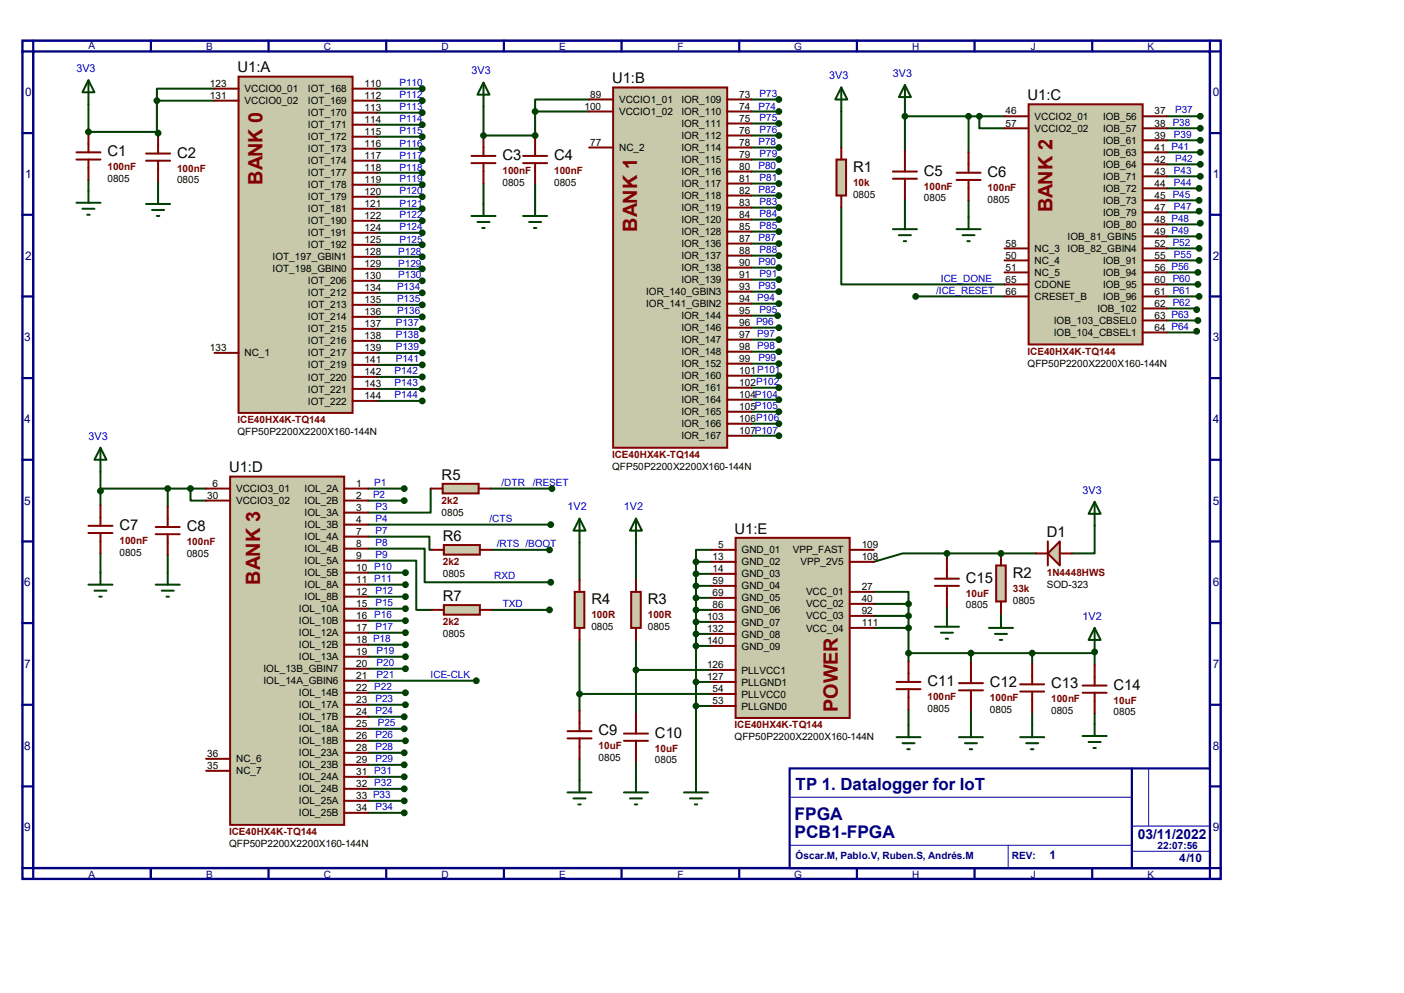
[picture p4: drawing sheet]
<svg xmlns="http://www.w3.org/2000/svg" width="297mm" height="210mm" viewBox="0 0 297 210" stroke-linecap="round" stroke-linejoin="round" font-family="sans-serif">
<path d="M4.7 8.6h253.5v177.3h-253.5zM7 10.9h248.9v172.7h-248.9z" fill="none" stroke="#000080" stroke-width=".51"/>
<path d="M7 8.6v2.3h-2.3M31.9 8.6v2.3" fill="none" stroke="#000080" stroke-width=".47"/>
<path d="M167 162.5h88.9v21.1h-88.9z" fill="#fff" stroke="#000080" stroke-width=".47"/>
<g fill="none" stroke="#000080" stroke-width=".47">
<path d="M56.8 8.6v2.3M81.7 8.6v2.3M106.6 8.6v2.3M131.5 8.6v2.3M156.4 8.6v2.3M181.3 8.6v2.3M206.2 8.6v2.3M231.1 8.6v2.3M255.9 8.6v2.3h2.3M4.7 28.2h2.3M255.9 28.2h2.3M4.7 45.4h2.3"/>
<path d="M255.9 45.4h2.3M4.7 62.7h2.3M4.7 80h2.3M255.9 62.7h2.3M255.9 80h2.3M4.7 97.2h2.3M255.9 97.2h2.3M4.7 114.5h2.3M255.9 114.5h2.3M4.7 131.8h2.3M255.9 131.8h2.3M4.7 149.1h2.3"/>
<path d="M255.9 149.1h2.3M4.7 166.3h2.3M239.4 162.5v21.1M255.9 166.3h2.3M4.7 183.6h2.3v2.3M31.9 183.6v2.3M56.8 183.6v2.3M81.7 183.6v2.3M106.6 183.6v2.3M131.5 183.6v2.3M156.4 183.6v2.3M181.3 183.6v2.3"/>
<path d="M206.2 183.6v2.3M231.1 183.6v2.3M258.2 183.6h-2.3v2.3"/>
</g>
<path d="M167 178.8h72.4M167.3 168.6h71.9M213.3 178.8v4.8M239.4 174.7h16.3M243 162.5v12.2M239.4 180h16.5" fill="none" stroke="#0000c0" stroke-width=".21"/>
<path d="M18.7 22.1v5.8M18.7 38.1v2.2M33.4 38.3v2.3M178 43.9v16.3h34.5M77.9 118.6h10.2v10.4h3.3M77.9 113.5h12.9v2.8h.6M91.1 103.3v5.1h-13.2" fill="none" stroke="#004000" stroke-width=".42"/>
<circle cx="18.7" cy="27.9" r=".21" fill="#004000"/>
<path d="M18.7 27.9h14.7v.3" fill="none" stroke="#004000" stroke-width=".42"/>
<circle cx="33.4" cy="28.2" r=".21" fill="#004000"/>
<path d="M45.4 18.8h-12.2v2.5M33.2 21.3v6.9h.2M33.2 21.3h12.2M102.3 22.6v6.1M102.3 38.8v4.3M113.2 38.8v4.3" fill="none" stroke="#004000" stroke-width=".42"/>
<circle cx="102.3" cy="28.7" r=".21" fill="#004000"/>
<path d="M102.3 28.7h10.9" fill="none" stroke="#004000" stroke-width=".42"/>
<circle cx="113.2" cy="28.7" r=".21" fill="#004000"/>
<g fill="none" stroke="#004000" stroke-width=".42">
<path d="M113.2 23.6v5.1M113.2 23.6h11.4M124.6 21h-11.4v2.6M178 23.6v7.6M191.4 23.1v8.9M191.4 24.6h21.1M204.9 24.6v7.6M207.2 24.6v2.5h5.3M191.4 42.1v3.8M204.9 42.4v3.5M21.3 99.8v7.1M21.3 117.1v4"/>
<path d="M35.5 103.3h-14.2v.5M35.5 103.3v3.8M35.5 117.3v3.8M35.5 103.3h8.1M40.3 103.3v2.6h3.3M122.6 114.8v7.8M134.5 114.8v7.8M147.2 118.8h3.3M147.2 118.8v46.3M150.5 116.3h-3.3v2.5M122.6 135.3v15M134.5 135.3v15.5"/>
<path d="M147.2 121.4h3.3M147.2 123.9h3.3M147.2 126.4h3.3M147.2 129h3.3M147.2 131.5h3.3M147.2 134.1h3.3M147.2 136.6h3.3M231.6 137.9v2.8M122.6 146.8h27.9M134.5 141.7h16M147.2 144.2h3.3M147.2 149.3h3.3"/>
<path d="M122.6 160.5v4.6M134.5 161v4.1"/>
</g>
<circle cx="231.6" cy="137.9" r=".21" fill="#004000"/>
<g fill="none" stroke="#004000" stroke-width=".42">
<path d="M200.3 117.1h-9.4l-6.1 1.7M200.3 117.1v1M200.3 117.1h11.5M184.8 125.2h7.4v2.5M184.8 127.7h7.4M184.8 130.3h7.4M184.8 132.8h7.4M192.2 138.1h26.2M192.2 127.7v12.2M200.3 128.2v1.8M205.4 138.1v2.1M211.8 129.8v.5"/>
<path d="M218.4 138.1v2.3M231.6 137.9l-.3 .2h-12.9M192.2 150.1v3.3M205.4 150.3v3.1M218.4 150.6v2.8M231.6 150.8v2.3"/>
</g>
<circle cx="211.8" cy="117.1" r=".21" fill="#004000"/>
<g fill="none" stroke="#004000" stroke-width=".42">
<path d="M79.7 18.8h9.6M79.7 21.3h9.6M79.7 23.8h9.6M79.7 26.4h9.6M79.7 28.9h9.6M79.7 31.5h9.6M79.7 34h9.6M79.7 36.5h9.6M79.7 39.1h9.6M158.9 21h5.9M158.9 23.6h5.9M158.9 26.1h5.9"/>
<path d="M158.9 28.7h5.9M158.9 31.2h5.9M158.9 33.7h5.9M158.9 36.3h5.9M158.9 38.8h5.9M246.8 24.6h7.1M246.8 27.1h7.1M246.8 29.7h7.1M246.8 32.2h7.1M246.8 34.8h7.1M246.8 37.3h7.1M246.8 39.8h6.9"/>
<path d="M79.7 41.6h9.6M79.7 44.2h9.6M79.7 46.7h9.6M79.7 49.2h9.6M79.7 51.8h9.6M79.7 54.3h9.6M79.7 56.9h9.6M79.7 59.4h9.6M158.9 41.4h5.9M158.9 43.9h5.9M158.9 46.4h5.9M158.9 49h5.9"/>
<path d="M158.9 51.5h5.9M158.9 54.1h5.9M158.9 56.6h5.9M158.9 59.1h5.9M246.8 42.4h6.9M246.8 50h6.9M246.8 52.5h6.9M246.8 55.1h6.9M246.8 57.6h6.6M253.7 44.7v.2h-6.9M253.9 47.2h-.2v.3h-6.9M79.7 61.9h9.6"/>
<path d="M79.7 64.5h9.6M79.7 67h9.6M79.7 69.6h9.6M79.7 72.1h9.6M79.7 74.6h9.6M79.7 77.2h9.6M79.7 79.7h9.6M158.9 61.7h5.9M158.9 64.2h5.9M158.9 66.8h5.6M158.9 69.3h5.9M158.9 71.8h5.9"/>
<path d="M158.9 74.4h5.9M158.9 76.9h5.9M158.9 79.5h5.9M193.7 62.7h18.8M246.8 65.2h6.4v.3M246.8 62.7h6.9M246.8 60.2h6.6M246.8 67.8h6.6M253.2 70.1h.2v.2h-6.6M79.7 82.3h9.6M79.7 84.8h9.6M158.9 82h5.9"/>
<path d="M158.9 84.5h5.9M158.9 87.1h5.9M158.9 89.6h5.9M158.9 92.2h5.9M77.9 116h11.9v7.1h26.7M77.9 103.3h7.6M77.9 105.9h7.6M77.9 111h38.6M103.8 103.3h13M104.1 116.3h12.1M211.8 117.1h7.3M231.6 111.2v5.9h-4.9"/>
<path d="M77.9 121.1h7.9M77.9 123.7h7.9M77.9 126.2h7.9M77.9 128.7h7.9M77.9 131.3h7.9M77.9 133.8h7.9M77.9 136.4h7.9M77.9 138.9h7.9M104.1 129h12.1M77.9 141.4h7.9M77.9 146.5h7.9M77.9 149.1h7.9"/>
<path d="M77.9 151.6h7.6M77.9 154.1h7.6M77.9 156.7h7.9M77.9 159.2h7.6M77.9 144h22.9M77.9 161.8h7.6M77.9 164.3h7.6M77.9 166.8h7.6M77.9 169.4h7.6M77.9 171.9h7.6"/>
</g>
<path d="M50.5 16.2h24.1v71.1h-24.1z" fill="#c8c8aa" stroke="#800000" stroke-width=".42"/>
<g fill="none" stroke="#800000" stroke-width=".42">
<path d="M45.4 18.8h5.1M74.6 18.8h5.1M45.4 21.3h5.1M74.6 21.3h5.1M74.6 39.1h5.1M74.6 36.5h5.1M74.6 34h5.1M74.6 31.5h5.1M74.6 28.9h5.1M74.6 26.4h5.1M74.6 23.8h5.1M74.6 56.9h5.1"/>
<path d="M74.6 54.3h5.1M74.6 51.8h5.1M74.6 49.2h5.1M74.6 46.7h5.1M74.6 44.2h5.1M74.6 41.6h5.1M74.6 59.4h5.1M45.4 74.6h5.1M74.6 74.6h5.1M74.6 72.1h5.1M74.6 64.5h5.1M74.6 61.9h5.1"/>
<path d="M74.6 69.6h5.1M74.6 67h5.1M74.6 79.7h5.1M74.6 77.2h5.1M74.6 84.8h5.1M74.6 82.3h5.1"/>
</g>
<path d="M129.7 18.5h24.1v76.2h-24.1z" fill="#c8c8aa" stroke="#800000" stroke-width=".42"/>
<g fill="none" stroke="#800000" stroke-width=".42">
<path d="M124.6 21h5.1M124.6 23.6h5.1M124.6 31.2h5.1M153.8 21h5.1M153.8 23.6h5.1M153.8 31.2h5.1M153.8 26.1h5.1M153.8 28.7h5.1M153.8 33.7h5.1M153.8 36.3h5.1M153.8 38.8h5.1M153.8 41.4h5.1"/>
<path d="M153.8 43.9h5.1M153.8 46.4h5.1M153.8 49h5.1M153.8 51.5h5.1M153.8 54.1h5.1M153.8 56.6h5.1M153.8 59.1h5.1M153.8 61.7h5.1M153.8 64.2h5.1M153.8 66.8h5.1M153.8 69.3h5.1M153.8 71.8h5.1"/>
<path d="M153.8 74.4h5.1M153.8 76.9h5.1M153.8 79.5h5.1M153.8 82h5.1M153.8 84.5h5.1M153.8 87.1h5.1M153.8 89.6h5.1M153.8 92.2h5.1"/>
</g>
<path d="M217.6 22.1h24.1v50.8h-24.1z" fill="#c8c8aa" stroke="#800000" stroke-width=".42"/>
<g fill="none" stroke="#800000" stroke-width=".42">
<path d="M212.5 24.6h5.1M212.5 27.1h5.1M241.7 24.6h5.1M241.7 27.1h5.1M241.7 29.7h5.1M241.7 32.2h5.1M241.7 34.8h5.1M241.7 37.3h5.1M241.7 39.8h5.1M212.5 52.5h5.1M212.5 57.6h5.1M212.5 55.1h5.1"/>
<path d="M241.7 52.5h5.1M241.7 42.4h5.1M241.7 44.9h5.1M241.7 47.5h5.1M241.7 50h5.1M241.7 57.6h5.1M241.7 55.1h5.1M212.5 60.2h5.1M212.5 62.7h5.1M241.7 60.2h5.1M241.7 62.7h5.1M241.7 65.2h5.1"/>
<path d="M241.7 67.8h5.1M241.7 70.3h5.1"/>
</g>
<path d="M48.7 100.8h24.1v73.7h-24.1z" fill="#c8c8aa" stroke="#800000" stroke-width=".42"/>
<g fill="none" stroke="#800000" stroke-width=".42">
<path d="M43.6 103.3h5.1M43.6 105.9h5.1M72.8 103.3h5.1M72.8 105.9h5.1M72.8 111h5.1M72.8 108.4h5.1M72.8 116h5.1M72.8 113.5h5.1M72.8 118.6h5.1M72.8 121.1h5.1M72.8 123.7h5.1M72.8 126.2h5.1"/>
<path d="M72.8 128.7h5.1M72.8 131.3h5.1M72.8 133.8h5.1M72.8 136.4h5.1M72.8 138.9h5.1M72.8 141.4h5.1M72.8 144h5.1M72.8 146.5h5.1M72.8 149.1h5.1M72.8 151.6h5.1M72.8 154.1h5.1M72.8 156.7h5.1"/>
<path d="M72.8 159.2h5.1M43.6 163h5.1M43.6 160.5h5.1M72.8 161.8h5.1M72.8 164.3h5.1M72.8 166.8h5.1M72.8 169.4h5.1M72.8 171.9h5.1"/>
</g>
<path d="M155.6 113.7h24.1v38.1h-24.1z" fill="#c8c8aa" stroke="#800000" stroke-width=".42"/>
<g fill="none" stroke="#800000" stroke-width=".42">
<path d="M16.2 33.7h5.1M16.2 32.2h5.1M18.7 27.9v4.3M18.7 33.7v4.4M30.9 34h5.1M30.9 32.5h5.1M33.4 28.2v4.3M33.4 34v4.3M99.7 34.5h5.1M99.7 33h5.1M102.3 28.7v4.3M102.3 34.5v4.3"/>
<path d="M110.7 34.5h5M110.7 33h5M113.2 28.7v4.3M113.2 34.5v4.3M188.9 37.8h5.1M188.9 36.3h5.1M191.4 32v4.3M191.4 37.8v4.3M202.4 38.1h5M202.4 36.5h5M204.9 32.2v4.3M204.9 38.1v4.3"/>
<path d="M18.7 112.7h5.1M18.7 111.2h5.1M21.3 106.9v4.3M21.3 112.7v4.4M32.9 113h5.1M32.9 111.5h5.1M35.5 107.1v4.4M35.5 113v4.3M150.5 116.3h5.1M150.5 118.8h5.1M179.7 116.3h5.1M179.7 118.8h5.1"/>
<path d="M200.3 118.1v4.3M150.5 121.4h5.1M150.5 123.9h5.1M150.5 129h5.1M150.5 126.4h5.1M150.5 131.5h5.1M150.5 134.1h5.1M150.5 136.6h5.1M179.7 132.8h5.1M179.7 130.3h5.1M179.7 127.7h5.1M179.7 125.2h5.1"/>
<path d="M192.2 139.9v4.3M197.8 123.9h5.1M197.8 122.4h5.1M200.3 123.9v4.3M120.1 156.2h5M120.1 154.6h5M122.6 150.3v4.3M122.6 156.2v4.3M132 156.7h5.1M132 155.2h5.1M134.5 150.8v4.4M134.5 156.7v4.3"/>
<path d="M150.5 146.8h5.1M150.5 149.3h5.1M150.5 141.7h5.1M150.5 144.2h5.1M189.7 144.2h5M189.7 145.8h5M192.2 145.8v4.3M202.9 146h5M202.9 144.5h5M205.4 140.2v4.3M205.4 146v4.3M215.8 146.3h5.1"/>
<path d="M215.8 144.7h5.1M218.4 140.4v4.3M218.4 146.3v4.3M229 146.5h5.1M229 145h5.1M231.6 140.7v4.3M231.6 146.5v4.3"/>
</g>
<path d="M16.2 42.9h5.1M17.4 44.2h2.6M18.5 45.4h.5M18.7 40.3v2.6M30.9 43.1h5.1M32.2 44.4h2.5M33.2 45.7h.5M33.4 40.6v2.5" fill="none" stroke="#004000" stroke-width=".42"/>
<path d="M121.6 125.2h2v7.6h-2z" fill="#c8c8aa" stroke="#800000" stroke-width=".42"/>
<path d="M122.6 122.6v2.6M122.6 132.8v2.5" fill="none" stroke="#800000" stroke-width=".42"/>
<path d="M93.9 128h7.6v2h-7.6z" fill="#c8c8aa" stroke="#800000" stroke-width=".42"/>
<path d="M91.4 129h2.5M101.5 129h2.6" fill="none" stroke="#800000" stroke-width=".42"/>
<path d="M210.7 119.6h2.1v7.6h-2.1z" fill="#c8c8aa" stroke="#800000" stroke-width=".42"/>
<path d="M211.8 117.1v2.5M211.8 127.2v2.6" fill="none" stroke="#800000" stroke-width=".42"/>
<path d="M133.5 125.2h2.1v7.6h-2.1z" fill="#c8c8aa" stroke="#800000" stroke-width=".42"/>
<path d="M134.5 122.6v2.6M134.5 132.8v2.5" fill="none" stroke="#800000" stroke-width=".42"/>
<path d="M93.6 102.3h7.7v2.1h-7.7z" fill="#c8c8aa" stroke="#800000" stroke-width=".42"/>
<path d="M91.1 103.3h2.5M101.3 103.3h2.5" fill="none" stroke="#800000" stroke-width=".42"/>
<path d="M93.9 115.3h7.6v2h-7.6z" fill="#c8c8aa" stroke="#800000" stroke-width=".42"/>
<path d="M91.4 116.3h2.5M101.5 116.3h2.6" fill="none" stroke="#800000" stroke-width=".42"/>
<path d="M177 33.7h2v7.7h-2z" fill="#c8c8aa" stroke="#800000" stroke-width=".42"/>
<path d="M178 31.2v2.5M178 41.4v2.5" fill="none" stroke="#800000" stroke-width=".42"/>
<g fill="none" stroke="#004000" stroke-width=".42">
<path d="M18.7 17l1.3 2.5h-2.6zM18.7 17v5.1M102.3 17.5l1.2 2.5h-2.5zM102.3 17.5v5.1M178 18.5l1.2 2.5h-2.5zM178 18.5v5.1M191.4 18l1.3 2.5h-2.5zM191.4 18v5.1M99.7 45.7h5.1M101 46.9h2.5M102 48.2h.5M102.3 43.1v2.6"/>
<path d="M110.7 45.7h5M111.9 46.9h2.6M112.9 48.2h.6M113.2 43.1v2.6M188.9 48.5h5.1M190.2 49.7h2.5M191.2 51h.5M191.4 45.9v2.6M202.4 48.5h5M203.6 49.7h2.6M204.6 51h.5M204.9 45.9v2.6"/>
<path d="M21.3 94.7l1.2 2.5h-2.5zM21.3 94.7v5.1M122.6 109.7l1.3 2.5h-2.6zM122.6 109.7v5.1M134.5 109.7l1.3 2.5h-2.5zM134.5 109.7v5.1M18.7 123.7h5.1M20 124.9h2.5M21 126.2h.5M21.3 121.1v2.6M32.9 123.7h5.1M34.2 124.9h2.5"/>
<path d="M35.2 126.2h.5M35.5 121.1v2.6M197.8 132.5h5.1M199.1 133.8h2.5M200.1 135.1h.5M200.3 130v2.5M209.2 132.8h5.1M210.5 134.1h2.5M211.5 135.3h.5M211.8 130.3v2.5M231.6 132.8l1.2 2.5h-2.5zM231.6 132.8v5.1"/>
<path d="M189.7 155.9h5M190.9 157.2h2.6M191.9 158.5h.5M192.2 153.4v2.5M202.9 155.9h5M204.1 157.2h2.6M205.1 158.5h.6M205.4 153.4v2.5M215.8 155.9h5.1M217.1 157.2h2.5M218.1 158.5h.5M218.4 153.4v2.5"/>
<path d="M229 155.7h5.1M230.3 156.9h2.5M231.3 158.2h.5M231.6 153.1v2.6M120.1 167.6h5M121.3 168.9h2.6M122.3 170.1h.6M122.6 165.1v2.5M132 167.6h5.1M133.3 168.9h2.5M134.3 170.1h.5M134.5 165.1v2.5"/>
<path d="M144.7 167.6h5.1M146 168.9h2.5M147 170.1h.5M147.2 165.1v2.5"/>
</g>
<g fill="#004000" stroke="#004000" stroke-width=".42">
<circle cx="18.7" cy="27.9" r=".51"/>
<circle cx="33.4" cy="28.2" r=".51"/>
<circle cx="33.2" cy="21.3" r=".51"/>
<circle cx="102.3" cy="28.7" r=".51"/>
<circle cx="113.2" cy="28.7" r=".51"/>
<circle cx="113.2" cy="23.6" r=".51"/>
<circle cx="204.9" cy="24.6" r=".51"/>
<circle cx="207.2" cy="24.6" r=".51"/>
<circle cx="191.4" cy="24.6" r=".51"/>
<circle cx="21.3" cy="103.8" r=".51"/>
<circle cx="35.5" cy="103.3" r=".51"/>
<circle cx="40.3" cy="103.3" r=".51"/>
<circle cx="134.5" cy="141.7" r=".51"/>
<circle cx="122.6" cy="146.8" r=".51"/>
<circle cx="147.2" cy="118.8" r=".51"/>
<circle cx="147.2" cy="121.4" r=".51"/>
<circle cx="147.2" cy="123.9" r=".51"/>
<circle cx="147.2" cy="126.4" r=".51"/>
<circle cx="147.2" cy="129" r=".51"/>
<circle cx="147.2" cy="131.5" r=".51"/>
<circle cx="147.2" cy="134.1" r=".51"/>
<circle cx="147.2" cy="136.6" r=".51"/>
<circle cx="147.2" cy="144.2" r=".51"/>
<circle cx="147.2" cy="149.3" r=".51"/>
<circle cx="231.6" cy="137.9" r=".51"/>
<circle cx="205.4" cy="138.1" r=".51"/>
<circle cx="218.4" cy="138.1" r=".51"/>
<circle cx="192.2" cy="138.1" r=".51"/>
<circle cx="192.2" cy="127.7" r=".51"/>
<circle cx="192.2" cy="130.3" r=".51"/>
<circle cx="192.2" cy="132.8" r=".51"/>
<circle cx="200.3" cy="117.1" r=".51"/>
</g>
<path d="M224.2 114.5v5.1l-2.5-2.5z" fill="#c8c8aa" stroke="#800000" stroke-width=".42"/>
<path d="M219.1 117.1h2.6M221.7 114.5v5.1M224.2 117.1h2.5" fill="none" stroke="#800000" stroke-width=".42"/>
<g fill="#004000" stroke="#004000" stroke-width=".42">
<circle cx="211.8" cy="117.1" r=".51"/>
<circle cx="89.3" cy="18.8" r=".51"/>
<circle cx="89.3" cy="21.3" r=".51"/>
<circle cx="89.3" cy="23.8" r=".51"/>
<circle cx="89.3" cy="26.4" r=".51"/>
<circle cx="89.3" cy="28.9" r=".51"/>
<circle cx="89.3" cy="31.5" r=".51"/>
<circle cx="89.3" cy="34" r=".51"/>
<circle cx="89.3" cy="36.5" r=".51"/>
<circle cx="89.3" cy="39.1" r=".51"/>
<circle cx="89.3" cy="41.6" r=".51"/>
<circle cx="89.3" cy="44.2" r=".51"/>
<circle cx="89.3" cy="46.7" r=".51"/>
<circle cx="89.3" cy="49.2" r=".51"/>
<circle cx="89.3" cy="51.8" r=".51"/>
<circle cx="89.3" cy="54.3" r=".51"/>
<circle cx="89.3" cy="56.9" r=".51"/>
<circle cx="89.3" cy="59.4" r=".51"/>
<circle cx="89.3" cy="61.9" r=".51"/>
<circle cx="89.3" cy="64.5" r=".51"/>
<circle cx="89.3" cy="67" r=".51"/>
<circle cx="89.3" cy="69.6" r=".51"/>
<circle cx="89.3" cy="72.1" r=".51"/>
<circle cx="89.3" cy="74.6" r=".51"/>
<circle cx="89.3" cy="77.2" r=".51"/>
<circle cx="89.3" cy="79.7" r=".51"/>
<circle cx="89.3" cy="82.3" r=".51"/>
<circle cx="89.3" cy="84.8" r=".51"/>
<circle cx="164.8" cy="21" r=".51"/>
<circle cx="164.8" cy="23.6" r=".51"/>
<circle cx="164.8" cy="26.1" r=".51"/>
<circle cx="164.8" cy="28.7" r=".51"/>
<circle cx="164.8" cy="31.2" r=".51"/>
<circle cx="164.8" cy="33.7" r=".51"/>
<circle cx="164.8" cy="36.3" r=".51"/>
<circle cx="164.8" cy="38.8" r=".51"/>
<circle cx="164.8" cy="41.4" r=".51"/>
<circle cx="164.8" cy="43.9" r=".51"/>
<circle cx="164.8" cy="46.4" r=".51"/>
<circle cx="164.8" cy="49" r=".51"/>
<circle cx="164.8" cy="51.5" r=".51"/>
<circle cx="164.8" cy="54.1" r=".51"/>
<circle cx="164.8" cy="56.6" r=".51"/>
<circle cx="164.8" cy="59.1" r=".51"/>
<circle cx="164.8" cy="61.7" r=".51"/>
<circle cx="164.8" cy="64.2" r=".51"/>
<circle cx="164.5" cy="66.8" r=".51"/>
<circle cx="164.8" cy="69.3" r=".51"/>
<circle cx="164.8" cy="71.8" r=".51"/>
<circle cx="164.8" cy="74.4" r=".51"/>
<circle cx="164.8" cy="76.9" r=".51"/>
<circle cx="164.8" cy="79.5" r=".51"/>
<circle cx="164.8" cy="82" r=".51"/>
<circle cx="164.8" cy="84.5" r=".51"/>
<circle cx="164.8" cy="87.1" r=".51"/>
<circle cx="164.8" cy="89.6" r=".51"/>
<circle cx="164.8" cy="92.2" r=".51"/>
<circle cx="193.7" cy="62.7" r=".51"/>
<circle cx="253.9" cy="24.6" r=".51"/>
<circle cx="253.9" cy="27.1" r=".51"/>
<circle cx="253.9" cy="29.7" r=".51"/>
<circle cx="253.9" cy="32.2" r=".51"/>
<circle cx="253.9" cy="34.8" r=".51"/>
<circle cx="253.9" cy="37.3" r=".51"/>
<circle cx="253.7" cy="39.8" r=".51"/>
<circle cx="253.7" cy="42.4" r=".51"/>
<circle cx="253.7" cy="44.7" r=".51"/>
<circle cx="253.9" cy="47.2" r=".51"/>
<circle cx="253.7" cy="50" r=".51"/>
<circle cx="253.7" cy="52.5" r=".51"/>
<circle cx="253.7" cy="55.1" r=".51"/>
<circle cx="253.4" cy="57.6" r=".51"/>
<circle cx="253.4" cy="60.2" r=".51"/>
<circle cx="253.7" cy="62.7" r=".51"/>
<circle cx="253.2" cy="65.5" r=".51"/>
<circle cx="253.4" cy="67.8" r=".51"/>
<circle cx="253.2" cy="70.1" r=".51"/>
<circle cx="85.5" cy="103.3" r=".51"/>
<circle cx="85.5" cy="105.9" r=".51"/>
<circle cx="85.8" cy="121.1" r=".51"/>
<circle cx="85.8" cy="123.7" r=".51"/>
<circle cx="85.8" cy="126.2" r=".51"/>
<circle cx="85.8" cy="128.7" r=".51"/>
<circle cx="85.8" cy="131.3" r=".51"/>
<circle cx="85.8" cy="133.8" r=".51"/>
<circle cx="85.8" cy="136.4" r=".51"/>
<circle cx="85.8" cy="138.9" r=".51"/>
<circle cx="85.8" cy="141.4" r=".51"/>
<circle cx="85.8" cy="146.5" r=".51"/>
<circle cx="85.8" cy="149.1" r=".51"/>
<circle cx="85.5" cy="151.6" r=".51"/>
<circle cx="85.5" cy="154.1" r=".51"/>
<circle cx="85.8" cy="156.7" r=".51"/>
<circle cx="85.5" cy="159.2" r=".51"/>
<circle cx="85.5" cy="161.8" r=".51"/>
<circle cx="85.5" cy="164.3" r=".51"/>
<circle cx="85.5" cy="166.8" r=".51"/>
<circle cx="85.5" cy="169.4" r=".51"/>
<circle cx="85.5" cy="171.9" r=".51"/>
<circle cx="116.8" cy="103.3" r=".51"/>
<circle cx="116.5" cy="111" r=".51"/>
<circle cx="116.2" cy="116.3" r=".51"/>
<circle cx="116.5" cy="123.1" r=".51"/>
<circle cx="116.2" cy="129" r=".51"/>
<circle cx="100.8" cy="144" r=".51"/>
</g>
<path d="M231.6 106.1l1.2 2.6h-2.5zM231.6 106.1v5.1" fill="none" stroke="#004000" stroke-width=".42"/>
<g font-size="4.2" fill="#800000">
<text x="55.5" y="39.1" transform="rotate(-90 55.5 39.1)">BANK 0</text>
<text x="222.7" y="44.9" transform="rotate(-90 222.7 44.9)">BANK 2</text>
<text x="134.8" y="49" transform="rotate(-90 134.8 49)">BANK 1</text>
<text x="55" y="123.7" transform="rotate(-90 55 123.7)">BANK 3</text>
<text x="177.2" y="150.6" transform="rotate(-90 177.2 150.6)">POWER</text>
</g>
<g font-size="3.7" fill="#000080">
<text x="168.1" y="173.5">FPGA</text>
<text x="168.1" y="177.3">PCB1-FPGA</text>
</g>
<text font-size="3.6" fill="#000080" x="168.3" y="167.1">TP 1. Datalogger for IoT</text>
<g font-size="3.1">
<text x="50.2" y="15.3">U1:A</text>
<text x="129.5" y="17.6">U1:B</text>
<text x="217.4" y="21.2">U1:C</text>
<text x="22.7" y="33.1">C1</text>
<text x="37.5" y="33.3">C2</text>
<text x="106.3" y="33.8">C3</text>
<text x="117.2" y="33.8">C4</text>
<text x="180.5" y="36.4">R1</text>
<text x="195.5" y="37.1">C5</text>
<text x="208.9" y="37.4">C6</text>
<text x="48.5" y="99.9">U1:D</text>
<text x="93.4" y="101.4">R5</text>
<text x="25.3" y="112.1">C7</text>
<text x="39.5" y="112.3">C8</text>
<text x="155.4" y="112.9">U1:E</text>
<text x="221.4" y="113.6">D1</text>
<text x="93.7" y="114.4">R6</text>
<text x="204.3" y="123.2">C15</text>
<text x="214.2" y="122.2">R2</text>
<text x="93.7" y="127.1">R7</text>
<text x="125.1" y="127.8">R4</text>
<text x="137" y="127.8">R3</text>
<text x="196.2" y="145.1">C11</text>
<text x="209.4" y="145.3">C12</text>
<text x="222.4" y="145.6">C13</text>
<text x="235.6" y="145.8">C14</text>
<text x="126.6" y="155.5">C9</text>
<text x="138.6" y="156">C10</text>
</g>
<text font-size="2.9" fill="#000080" x="240.7" y="177.5">03/11/2022</text>
<g font-size="2.5" fill="#000080">
<text x="5.3" y="20.4">0</text>
<text x="256.5" y="20.4">0</text>
<text x="5.3" y="37.7">1</text>
<text x="256.5" y="37.7">1</text>
<text x="5.3" y="54.9">2</text>
<text x="256.5" y="54.9">2</text>
<text x="5.1" y="72.2">3</text>
<text x="256.5" y="72.2">3</text>
<text x="5.1" y="89.5">4</text>
<text x="256.5" y="89.5">4</text>
<text x="5.1" y="106.8">5</text>
<text x="256.5" y="106.8">5</text>
<text x="5.1" y="124">6</text>
<text x="256.5" y="124">6</text>
<text x="5.1" y="141.3">7</text>
<text x="256.5" y="141.3">7</text>
<text x="5.1" y="158.6">8</text>
<text x="256.5" y="158.6">8</text>
<text x="5.1" y="175.9">9</text>
<text x="256.5" y="175.9">9</text>
<text x="222" y="181.7">1</text>
<text x="249.4" y="182.2">4/10</text>
</g>
<g font-size="2.3" fill="#00f">
<text x="16.2" y="15.2">3V3</text>
<text x="99.7" y="15.7">3V3</text>
<text x="175.4" y="16.8">3V3</text>
<text x="188.9" y="16.3">3V3</text>
<text x="18.7" y="93">3V3</text>
<text x="120.1" y="107.9">1V2</text>
<text x="132" y="107.9">1V2</text>
<text x="229" y="104.4">3V3</text>
<text x="229" y="131.1">1V2</text>
</g>
<g font-size="2.1" fill="#000080">
<text x="18.8" y="10.4">A</text>
<text x="43.6" y="10.6">B</text>
<text x="68.5" y="10.6">C</text>
<text x="93.4" y="10.6">D</text>
<text x="118.3" y="10.6">E</text>
<text x="143.3" y="10.6">F</text>
<text x="168" y="10.6">G</text>
<text x="192.9" y="10.6">H</text>
<text x="218.1" y="10.6">J</text>
<text x="242.8" y="10.6">K</text>
<text x="244.9" y="179.6">22:07:56</text>
<text x="18.8" y="185.6">A</text>
<text x="43.6" y="185.6">B</text>
<text x="68.5" y="185.6">C</text>
<text x="93.4" y="185.6">D</text>
<text x="118.3" y="185.6">E</text>
<text x="143.3" y="185.6">F</text>
<text x="168" y="185.6">G</text>
<text x="168.3" y="181.7">Óscar.M, Pablo.V, Ruben.S, Andrés.M</text>
<text x="192.9" y="185.6">H</text>
<text x="214.1" y="181.6">REV:</text>
<text x="218.1" y="185.6">J</text>
<text x="242.8" y="185.6">K</text>
</g>
<g font-size="2.1">
<text x="44.4" y="18.4">123</text>
<text x="44.4" y="20.9">131</text>
<text x="51.7" y="19.5">VCCIO0_01</text>
<text x="51.7" y="22.1">VCCIO0_02</text>
<text x="65.2" y="19.5">IOT_168</text>
<text x="65.2" y="22.1">IOT_169</text>
<text x="77.1" y="18.4">110</text>
<text x="77.1" y="20.9">112</text>
<text x="77.1" y="23.5">113</text>
<text x="123.7" y="23.2">100</text>
<text x="124.8" y="20.7">89</text>
<text x="131" y="21.8">VCCIO1_01</text>
<text x="144.1" y="21.8">IOR_109</text>
<text x="156.4" y="20.7">73</text>
<text x="156.4" y="23.2">74</text>
<text x="65.2" y="29.7">IOT_172</text>
<text x="65.2" y="27.1">IOT_171</text>
<text x="65.2" y="24.6">IOT_170</text>
<text x="77.1" y="28.5">115</text>
<text x="77.1" y="26">114</text>
<text x="131" y="24.3">VCCIO1_02</text>
<text x="144.1" y="24.3">IOR_110</text>
<text x="144.1" y="26.9">IOR_111</text>
<text x="144.1" y="29.4">IOR_112</text>
<text x="156.4" y="25.7">75</text>
<text x="156.4" y="28.3">76</text>
<text x="212.7" y="24.2">46</text>
<text x="212.7" y="26.8">57</text>
<text x="218.9" y="25.4">VCCIO2_01</text>
<text x="218.9" y="27.9">VCCIO2_02</text>
<text x="233.3" y="25.4">IOB_56</text>
<text x="233.3" y="27.9">IOB_57</text>
<text x="244.3" y="24.2">37</text>
<text x="244.3" y="26.8">38 P38</text>
<text x="244.3" y="29.3">39</text>
<text x="65.2" y="34.8">IOT_174</text>
<text x="65.2" y="32.2">IOT_173</text>
<text x="77.1" y="33.6">117</text>
<text x="77.1" y="31.1">116</text>
<text x="124.8" y="30.8">77</text>
<text x="131" y="32">NC_2</text>
<text x="144.1" y="32">IOR_114</text>
<text x="144.1" y="34.5">IOR_115</text>
<text x="156.4" y="30.8">78</text>
<text x="156.4" y="33.4">79</text>
<text x="156.4" y="35.9">80</text>
<text x="233.3" y="30.4">IOB_61</text>
<text x="233.3" y="33">IOB_63</text>
<text x="233.3" y="35.5">IOB_64</text>
<text x="244.3" y="31.8">41 P41</text>
<text x="244.3" y="34.4">42</text>
<text x="22.7" y="38.5">0805</text>
<text x="37.5" y="38.8">0805</text>
<text x="65.2" y="39.8">IOT_178</text>
<text x="65.2" y="37.3">IOT_177</text>
<text x="77.1" y="41.2">120</text>
<text x="77.1" y="38.7">119</text>
<text x="77.1" y="36.2">118</text>
<text x="106.3" y="39.3">0805</text>
<text x="117.2" y="39.3">0805</text>
<text x="144.1" y="37">IOR_116</text>
<text x="144.1" y="39.6">IOR_117</text>
<text x="156.4" y="38.4">81</text>
<text x="156.4" y="41">82</text>
<text x="180.5" y="41.8">0805</text>
<text x="233.3" y="38.1">IOB_71</text>
<text x="233.3" y="40.6">IOB_72</text>
<text x="244.3" y="36.9">43</text>
<text x="244.3" y="39.5">44</text>
<text x="244.3" y="42">45 P45</text>
<text x="65.2" y="47.5">IOT_190</text>
<text x="65.2" y="44.9">IOT_181</text>
<text x="65.2" y="42.4">IOT_179</text>
<text x="77.1" y="46.3">122</text>
<text x="77.1" y="43.8">121</text>
<text x="144.1" y="42.1">IOR_118</text>
<text x="144.1" y="44.7">IOR_119</text>
<text x="144.1" y="47.2">IOR_120</text>
<text x="156.4" y="43.5">83</text>
<text x="156.4" y="46.1">84</text>
<text x="195.5" y="42.6">0805</text>
<text x="208.9" y="42.8">0805</text>
<text x="233.3" y="43.1">IOB_73</text>
<text x="233.3" y="45.7">IOB_79</text>
<text x="244.3" y="44.5">47</text>
<text x="244.3" y="47.1">48 P48</text>
<text x="65.2" y="52.5">IOT_192</text>
<text x="65.2" y="50">IOT_191</text>
<text x="77.1" y="53.9">128</text>
<text x="77.1" y="51.4">125</text>
<text x="77.1" y="48.9">124</text>
<text x="144.1" y="49.7">IOR_128</text>
<text x="144.1" y="52.3">IOR_136</text>
<text x="156.4" y="48.6">85</text>
<text x="156.4" y="51.1">87</text>
<text x="156.4" y="53.7">88</text>
<text x="212.7" y="52.2">58</text>
<text x="218.9" y="53.3">NC_3</text>
<text x="225.8" y="50.8">IOB_81_GBIN5</text>
<text x="225.8" y="53.3">IOB_82_GBIN4</text>
<text x="233.3" y="48.2">IOB_80</text>
<text x="244.3" y="49.6">49 P49</text>
<text x="244.3" y="52.2">52 P52</text>
<text x="57.7" y="57.6">IOT_198_GBIN0</text>
<text x="57.7" y="55.1">IOT_197_GBIN1</text>
<text x="77.1" y="56.5">129</text>
<text x="77.1" y="59">130</text>
<text x="144.1" y="54.8">IOR_137</text>
<text x="144.1" y="57.4">IOR_138</text>
<text x="144.1" y="59.9">IOR_139</text>
<text x="156.4" y="56.2">90</text>
<text x="156.4" y="58.8">91</text>
<text x="212.7" y="59.8">65</text>
<text x="212.7" y="54.7">50</text>
<text x="212.7" y="57.2">51</text>
<text x="218.9" y="55.8">NC_4</text>
<text x="218.9" y="58.4">NC_5</text>
<text x="233.3" y="58.4">IOB_94</text>
<text x="233.3" y="55.8">IOB_91</text>
<text x="244.3" y="57.2">56 P56</text>
<text x="244.3" y="54.7">55</text>
<text x="244.3" y="59.8">60 P60</text>
<text x="65.2" y="65.2">IOT_213</text>
<text x="65.2" y="62.7">IOT_212</text>
<text x="65.2" y="60.2">IOT_206</text>
<text x="77.1" y="64.1">135</text>
<text x="77.1" y="61.6">134</text>
<text x="136.7" y="62.4">IOR_140_GBIN3</text>
<text x="136.7" y="65">IOR_141_GBIN2</text>
<text x="156.4" y="61.3">93</text>
<text x="156.4" y="63.8">94 P94</text>
<text x="212.7" y="62.3">66</text>
<text x="218.9" y="60.9">CDONE</text>
<text x="218.9" y="63.5">CRESET_B</text>
<text x="232.2" y="66">IOB_102</text>
<text x="233.3" y="60.9">IOB_95</text>
<text x="233.3" y="63.5">IOB_96</text>
<text x="244.3" y="62.3">61 P61</text>
<text x="244.3" y="64.9">62 P62</text>
<text x="65.2" y="70.3">IOT_215</text>
<text x="65.2" y="67.8">IOT_214</text>
<text x="77.1" y="71.7">138</text>
<text x="77.1" y="69.2">137</text>
<text x="77.1" y="66.6">136</text>
<text x="144.1" y="67.5">IOR_144</text>
<text x="144.1" y="70.1">IOR_146</text>
<text x="156.4" y="66.4">95</text>
<text x="156.4" y="68.9">96 P96</text>
<text x="156.4" y="71.5">97 P97</text>
<text x="222.9" y="68.5">IOB_103_CBSEL0</text>
<text x="222.9" y="71.1">IOB_104_CBSEL1</text>
<text x="244.3" y="67.4">63 P63</text>
<text x="244.3" y="69.9">64 P64</text>
<text x="44.4" y="74.3">133</text>
<text x="51.7" y="75.4">NC_1</text>
<text x="65.2" y="75.4">IOT_217</text>
<text x="65.2" y="72.9">IOT_216</text>
<text x="65.2" y="77.9">IOT_219</text>
<text x="77.1" y="74.3">139</text>
<text x="77.1" y="76.8">141</text>
<text x="144.1" y="72.6">IOR_147</text>
<text x="144.1" y="75.1">IOR_148</text>
<text x="144.1" y="77.7">IOR_152</text>
<text x="156.4" y="74">98 P98</text>
<text x="156.4" y="76.5">99</text>
<text x="217.4" y="77.6">QFP50P2200X2200X160-144N</text>
<text x="65.2" y="83">IOT_221</text>
<text x="65.2" y="80.5">IOT_220</text>
<text x="77.1" y="81.9">143</text>
<text x="77.1" y="79.3">142</text>
<text x="144.1" y="80.2">IOR_160</text>
<text x="144.1" y="82.8">IOR_161</text>
<text x="156.4" y="79.1">101P101</text>
<text x="156.4" y="81.6">102P102</text>
<text x="65.2" y="85.6">IOT_222</text>
<text x="77.1" y="84.4">144</text>
<text x="144.1" y="85.3">IOR_164</text>
<text x="144.1" y="87.8">IOR_165</text>
<text x="156.4" y="84.2">104P104</text>
<text x="156.4" y="86.7">105P105</text>
<text x="156.4" y="89.2">106P106</text>
<text x="50.2" y="92">QFP50P2200X2200X160-144N</text>
<text x="144.1" y="90.4">IOR_166</text>
<text x="144.1" y="92.9">IOR_167</text>
<text x="156.4" y="91.8">107P107</text>
<text x="129.5" y="99.4">QFP50P2200X2200X160-144N</text>
<text x="43.8" y="105.5">30</text>
<text x="45" y="103">6</text>
<text x="50" y="104.1">VCCIO3_01</text>
<text x="50" y="106.6">VCCIO3_02</text>
<text x="64.4" y="106.6">IOL_2B</text>
<text x="64.4" y="104.1">IOL_2A</text>
<text x="75.4" y="105.5">2</text>
<text x="75.4" y="103">1</text>
<text x="64.4" y="111.7">IOL_3B</text>
<text x="64.4" y="109.2">IOL_3A</text>
<text x="75.4" y="110.6">4</text>
<text x="75.4" y="108">3</text>
<text x="75.4" y="113.1">7</text>
<text x="93.4" y="109.1">0805</text>
<text x="25.3" y="117.5">0805</text>
<text x="39.5" y="117.8">0805</text>
<text x="64.4" y="116.8">IOL_4B</text>
<text x="64.4" y="114.3">IOL_4A</text>
<text x="64.4" y="119.3">IOL_5A</text>
<text x="75.4" y="115.7">8</text>
<text x="75.4" y="118.2">9</text>
<text x="150.7" y="118.4">13</text>
<text x="151.9" y="115.9">5</text>
<text x="156.9" y="117.1">GND_01</text>
<text x="156.9" y="119.6">GND_02</text>
<text x="167.7" y="117.1">VPP_FAST</text>
<text x="169.4" y="119.6">VPP_2V5</text>
<text x="182.3" y="115.9">109</text>
<text x="182.3" y="118.4">108</text>
<text x="64.4" y="121.9">IOL_5B</text>
<text x="64.4" y="124.4">IOL_8A</text>
<text x="75.4" y="120.7">10 P10</text>
<text x="75.4" y="123.3">11 P11</text>
<text x="75.4" y="125.8">12</text>
<text x="93.7" y="122">0805</text>
<text x="150.7" y="121">14</text>
<text x="150.7" y="123.5">59</text>
<text x="156.9" y="122.1">GND_03</text>
<text x="156.9" y="124.7">GND_04</text>
<text x="170.5" y="125.9">VCC_01</text>
<text x="182.3" y="124.8">27</text>
<text x="221.4" y="124.3">SOD-323</text>
<text x="63.2" y="129.5">IOL_10A</text>
<text x="64.4" y="127">IOL_8B</text>
<text x="75.4" y="128.4">15</text>
<text x="75.4" y="130.9">16 P16</text>
<text x="149.6" y="131.1">103</text>
<text x="150.7" y="128.6">86</text>
<text x="150.7" y="126.1">69</text>
<text x="156.9" y="129.8">GND_06</text>
<text x="156.9" y="127.2">GND_05</text>
<text x="170.5" y="131">VCC_03</text>
<text x="170.5" y="128.5">VCC_02</text>
<text x="182.3" y="129.9">92</text>
<text x="182.3" y="127.3">40</text>
<text x="204.3" y="128.7">0805</text>
<text x="214.2" y="127.7">0805</text>
<text x="63.2" y="132">IOL_10B</text>
<text x="63.2" y="134.6">IOL_12A</text>
<text x="63.2" y="137.1">IOL_12B</text>
<text x="75.4" y="133.4">17</text>
<text x="75.4" y="136">18 P18</text>
<text x="93.7" y="134.7">0805</text>
<text x="125.1" y="133.3">0805</text>
<text x="137" y="133.3">0805</text>
<text x="149.6" y="133.7">132</text>
<text x="149.6" y="136.2">140</text>
<text x="156.9" y="132.3">GND_07</text>
<text x="156.9" y="134.8">GND_08</text>
<text x="156.9" y="137.4">GND_09</text>
<text x="170.5" y="133.6">VCC_04</text>
<text x="182.3" y="132.4">111</text>
<text x="55.8" y="142.2">IOL_13B_GBIN7</text>
<text x="63.2" y="139.7">IOL_13A</text>
<text x="75.4" y="138.5">19</text>
<text x="75.4" y="141.1">20</text>
<text x="75.4" y="143.6">21</text>
<text x="149.6" y="141.3">126</text>
<text x="149.6" y="143.8">127</text>
<text x="156.9" y="142.5">PLLVCC1</text>
<text x="55.8" y="144.7">IOL_14A_GBIN6</text>
<text x="63.2" y="147.3">IOL_14B</text>
<text x="63.2" y="149.8">IOL_17A</text>
<text x="75.4" y="146.1">22 P22</text>
<text x="75.4" y="148.7">23</text>
<text x="150.7" y="146.4">54</text>
<text x="150.7" y="148.9">53</text>
<text x="156.9" y="147.5">PLLVCC0</text>
<text x="156.9" y="145">PLLGND1</text>
<text x="63.2" y="152.4">IOL_17B</text>
<text x="63.2" y="154.9">IOL_18A</text>
<text x="75.4" y="151.2">24</text>
<text x="75.4" y="153.8">25</text>
<text x="156.9" y="150.1">PLLGND0</text>
<text x="196.2" y="150.5">0805</text>
<text x="209.4" y="150.8">0805</text>
<text x="222.4" y="151">0805</text>
<text x="235.6" y="151.3">0805</text>
<text x="43.8" y="160.1">36</text>
<text x="50" y="161.2">NC_6</text>
<text x="63.2" y="157.4">IOL_18B</text>
<text x="63.2" y="160">IOL_23A</text>
<text x="75.4" y="156.3">26</text>
<text x="75.4" y="158.8">28</text>
<text x="75.4" y="161.4">29</text>
<text x="126.6" y="161">0805</text>
<text x="138.6" y="161.5">0805</text>
<text x="155.4" y="156.5">QFP50P2200X2200X160-144N</text>
<text x="43.8" y="162.6">35</text>
<text x="50" y="163.8">NC_7</text>
<text x="63.2" y="162.5">IOL_23B</text>
<text x="63.2" y="165.1">IOL_24A</text>
<text x="63.2" y="167.6">IOL_24B</text>
<text x="75.4" y="163.9">31 P31</text>
<text x="75.4" y="166.5">32 P32</text>
<text x="63.2" y="170.1">IOL_25A</text>
<text x="63.2" y="172.7">IOL_25B</text>
<text x="75.4" y="169">33 P33</text>
<text x="75.4" y="171.5">34</text>
<text x="48.5" y="179.2">QFP50P2200X2200X160-144N</text>
</g>
<g font-size="2.1" fill="#00f">
<text x="84.5" y="18.2">P110</text>
<text x="84.5" y="20.7">P112</text>
<text x="84.5" y="23.2">P113</text>
<text x="160.4" y="23.2">P74</text>
<text x="160.7" y="20.4">P73</text>
<text x="84.5" y="25.8">P114</text>
<text x="84.5" y="28.3">P115</text>
<text x="160.7" y="25.5">P75</text>
<text x="160.7" y="28.1">P76</text>
<text x="248.3" y="29.1">P39</text>
<text x="248.6" y="24">P37</text>
<text x="84.5" y="31.1">P116</text>
<text x="84.5" y="33.7">P117</text>
<text x="160.4" y="30.6">P78</text>
<text x="160.4" y="35.7">P80</text>
<text x="160.7" y="33.1">P79</text>
<text x="248.6" y="34.2">P42</text>
<text x="84.5" y="36.2">P118</text>
<text x="84.5" y="38.5">P119</text>
<text x="84.5" y="41">P120</text>
<text x="160.4" y="40.8">P82</text>
<text x="160.7" y="38.2">P81</text>
<text x="248.3" y="36.7">P43</text>
<text x="248.3" y="39.2">P44</text>
<text x="84.5" y="43.8">P121</text>
<text x="84.5" y="46.1">P122</text>
<text x="160.7" y="43.3">P83</text>
<text x="160.7" y="45.8">P84</text>
<text x="248.3" y="44.3">P47</text>
<text x="84.2" y="54">P128</text>
<text x="84.5" y="48.6">P124</text>
<text x="84.5" y="51.4">P125</text>
<text x="160.4" y="50.9">P87</text>
<text x="160.7" y="48.4">P85</text>
<text x="160.7" y="53.5">P88</text>
<text x="84.2" y="56.5">P129</text>
<text x="84.2" y="58.8">P130</text>
<text x="160.4" y="56">P90</text>
<text x="160.7" y="58.5">P91</text>
<text x="199.1" y="59.6">ICE_DONE</text>
<text x="248.3" y="54.5">P55</text>
<text x="84" y="61.3">P134</text>
<text x="84" y="63.9">P135</text>
<text x="160.4" y="61.1">P93</text>
<text x="198" y="62.1">/ICE_RESET</text>
<text x="83.7" y="69">P137</text>
<text x="83.7" y="71.5">P138</text>
<text x="84" y="66.4">P136</text>
<text x="160.7" y="66.2">P95</text>
<text x="83.7" y="74">P139</text>
<text x="83.7" y="76.6">P141</text>
<text x="160.4" y="76.3">P99</text>
<text x="83.5" y="79.1">P142</text>
<text x="83.5" y="81.7">P143</text>
<text x="83.5" y="84.2">P144</text>
<text x="78.9" y="105.3">P2</text>
<text x="79.2" y="102.7">P1</text>
<text x="79.4" y="107.8">P3</text>
<text x="106.1" y="102.7">/DTR</text>
<text x="112.7" y="102.7">/RESET</text>
<text x="79.4" y="112.9">P7</text>
<text x="79.4" y="110.4">P4</text>
<text x="103.5" y="110.4">/CTS</text>
<text x="79.4" y="118">P9</text>
<text x="79.4" y="115.4">P8</text>
<text x="105.1" y="115.7">/RTS /BOOT</text>
<text x="79.4" y="125.6">P12</text>
<text x="104.6" y="122.6">RXD</text>
<text x="79.4" y="128.1">P15</text>
<text x="106.3" y="128.4">TXD</text>
<text x="79.4" y="133.2">P17</text>
<text x="79.7" y="138.3">P19</text>
<text x="79.7" y="140.8">P20</text>
<text x="79.7" y="143.4">P21</text>
<text x="91.1" y="143.4">ICE-CLK</text>
<text x="79.4" y="148.5">P23</text>
<text x="79.4" y="151">P24</text>
<text x="79.9" y="153.5">P25</text>
<text x="79.4" y="156.1">P26</text>
<text x="79.4" y="158.6">P28</text>
<text x="79.4" y="161.2">P29</text>
<text x="79.4" y="171.3">P34</text>
</g>
<g font-size="2.1" fill="#800000">
<text x="22.7" y="36">100nF</text>
<text x="37.5" y="36.3">100nF</text>
<text x="106.3" y="36.8">100nF</text>
<text x="117.2" y="36.8">100nF</text>
<text x="180.5" y="39.3">10k</text>
<text x="195.5" y="40.1">100nF</text>
<text x="208.9" y="40.3">100nF</text>
<text x="217.4" y="75.1">ICE40HX4K-TQ144</text>
<text x="50.2" y="89.5">ICE40HX4K-TQ144</text>
<text x="129.5" y="96.9">ICE40HX4K-TQ144</text>
<text x="93.4" y="106.6">2k2</text>
<text x="25.3" y="115">100nF</text>
<text x="39.5" y="115.3">100nF</text>
<text x="93.7" y="119.5">2k2</text>
<text x="214.2" y="125.2">33k</text>
<text x="221.4" y="121.8">1N4448HWS</text>
<text x="125.1" y="130.8">100R</text>
<text x="137" y="130.8">100R</text>
<text x="204.3" y="126.2">10uF</text>
<text x="93.7" y="132.2">2k2</text>
<text x="196.2" y="148">100nF</text>
<text x="209.4" y="148.3">100nF</text>
<text x="222.4" y="148.5">100nF</text>
<text x="235.6" y="148.8">10uF</text>
<text x="155.4" y="154.1">ICE40HX4K-TQ144</text>
<text x="126.6" y="158.5">10uF</text>
<text x="138.6" y="159">10uF</text>
<text x="48.5" y="176.7">ICE40HX4K-TQ144</text>
</g>
</svg>
